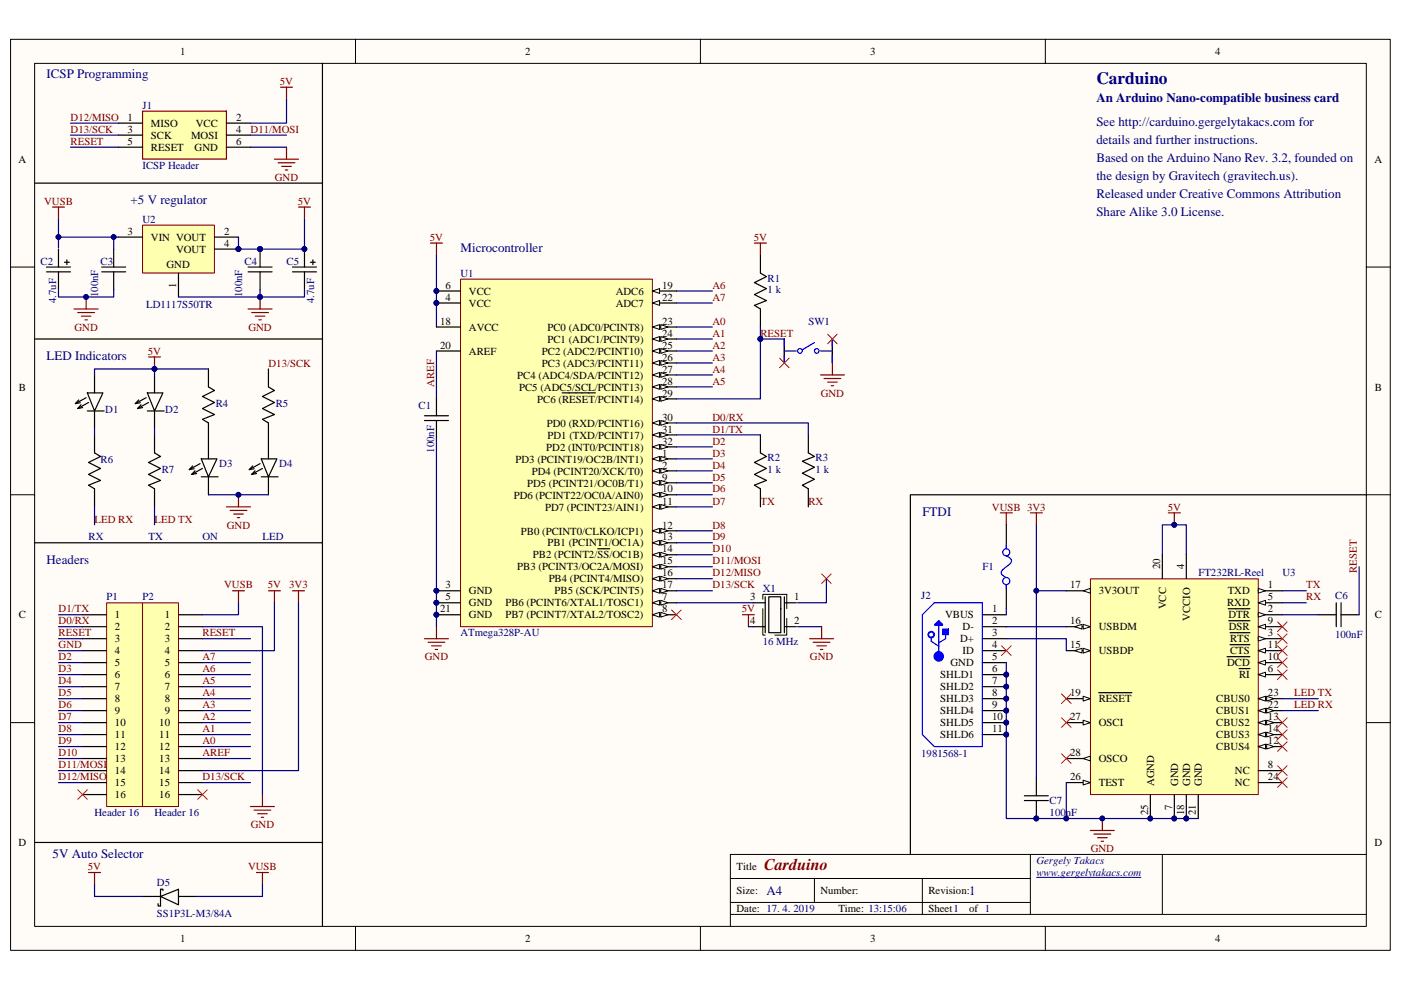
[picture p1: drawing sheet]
<svg xmlns="http://www.w3.org/2000/svg" width="297mm" height="210mm" viewBox="0 0 297 210" stroke-linecap="round" stroke-linejoin="round" font-family="sans-serif">
<path d="M2.3 8.4h292.5v193.2h-292.5z" fill="#fffcf8"/>
<path d="M2.2 8.3h292.6v193.3h-292.6z" fill="none" stroke="#000" stroke-width=".21"/>
<path d="M7.4 13.5h282.3v183h-282.3z" fill="#fffcf8"/>
<g fill="none" stroke="#000" stroke-width=".21">
<path d="M7.3 13.4h282.4v183.1h-282.4zM75.4 8.3v5.1M148.5 8.3v5.1M221.6 8.3v5.1M2.2 56.6h5.1M289.7 56.6h5.1M2.2 104.9h5.1M289.7 104.9h5.1M2.2 153.3h5.1M289.7 153.3h5.1M75.4 196.5v5.1M148.5 196.5v5.1"/>
<path d="M154.9 186.3h63.6M154.9 194h134.8M154.9 191.4h63.6M172.7 186.3v5.1M195.6 186.3v7.7M218.5 181.2v12.8M221.6 196.5v5.1M246.4 181.2h-91.5v15.3M289.7 181.2h-43.3v12.8"/>
</g>
<path d="M219.7 186.1h22.3" fill="none" stroke="#000080" stroke-width=".21"/>
<g fill="none" stroke="#800000" stroke-width=".25">
<path d="M59.5 18.5h2.5M60.7 18.5v2.5M58.2 33.8h5.1M59 34.5h3.5M59.7 35.3h2.1M60.5 36h.5M60.7 31.2v2.6M11.1 43.9h2.6M12.4 43.9v2.6M63.3 43.9h2.5M64.6 43.9v2.6M15.7 65.5h5.1"/>
<path d="M16.5 66.3h3.5M17.2 67.1h2.1M18 67.8h.5M18.3 63v2.5"/>
</g>
<circle cx="18.2" cy="63" r=".49" fill="#000080" stroke="#000080" stroke-width=".21"/>
<path d="M30.2 47.8h15.3v10.1h-15.3z" fill="#ffffb0"/>
<path d="M30.2 47.8h15.3v10.1h-15.3z" fill="none" stroke="#800000" stroke-width=".21"/>
<path d="M25.1 50.3h5.1M37.8 57.9v5.1M45.5 50.3h5.1M45.5 52.8h5.1" fill="none" stroke="#000" stroke-width=".25"/>
<circle cx="50.6" cy="52.8" r=".5" fill="#000080" stroke="#000080" stroke-width=".21"/>
<path d="M97.7 59.2h40.6v73.7h-40.6z" fill="#ffffb0"/>
<path d="M97.6 59.2h40.7v73.7h-40.7z" fill="none" stroke="#800000" stroke-width=".21"/>
<path d="M138.3 84.6h5.1" fill="none" stroke="#000" stroke-width=".25"/>
<path d="M138.3 84.6l1.5-.5v1z" fill="#fffcf8"/>
<path d="M138.3 84.6l1.5-.5v1z" fill="none" stroke="#000" stroke-width=".21"/>
<path d="M140.1 84.1l1.5 .5-1.5 .5z" fill="#fffcf8"/>
<path d="M140.1 84.1l1.5 .5-1.5 .5z" fill="none" stroke="#000" stroke-width=".21"/>
<path d="M119.2 83.3h7M138.3 89.7h5.1" fill="none" stroke="#000" stroke-width=".25"/>
<path d="M138.3 89.7l1.5-.5v1z" fill="#fffcf8"/>
<path d="M138.3 89.7l1.5-.5v1z" fill="none" stroke="#000" stroke-width=".21"/>
<path d="M140.1 89.2l1.5 .5-1.5 .5z" fill="#fffcf8"/>
<path d="M140.1 89.2l1.5 .5-1.5 .5z" fill="none" stroke="#000" stroke-width=".21"/>
<path d="M138.3 92.2h5.1" fill="none" stroke="#000" stroke-width=".25"/>
<path d="M138.3 92.2l1.5-.5v1.1z" fill="#fffcf8"/>
<path d="M138.3 92.2l1.5-.5v1.1z" fill="none" stroke="#000" stroke-width=".21"/>
<path d="M140.1 91.7l1.5 .5-1.5 .6z" fill="#fffcf8"/>
<path d="M140.1 91.7l1.5 .5-1.5 .6z" fill="none" stroke="#000" stroke-width=".21"/>
<path d="M138.3 94.8h5.1" fill="none" stroke="#000" stroke-width=".25"/>
<path d="M138.3 94.8l1.5-.5v1z" fill="#fffcf8"/>
<path d="M138.3 94.8l1.5-.5v1z" fill="none" stroke="#000" stroke-width=".21"/>
<path d="M140.1 94.3l1.5 .5-1.5 .5z" fill="#fffcf8"/>
<path d="M140.1 94.3l1.5 .5-1.5 .5z" fill="none" stroke="#000" stroke-width=".21"/>
<path d="M138.3 99.9h5.1" fill="none" stroke="#000" stroke-width=".25"/>
<path d="M138.3 99.9l1.5-.5v1z" fill="#fffcf8"/>
<path d="M138.3 99.9l1.5-.5v1z" fill="none" stroke="#000" stroke-width=".21"/>
<path d="M140.1 99.4l1.5 .5-1.5 .5z" fill="#fffcf8"/>
<path d="M140.1 99.4l1.5 .5-1.5 .5z" fill="none" stroke="#000" stroke-width=".21"/>
<path d="M92.5 61.7h5.1M92.5 127.8h5.1M138.3 127.8h5.1" fill="none" stroke="#000" stroke-width=".25"/>
<g fill="#000080" stroke="#000080" stroke-width=".21">
<circle cx="92.5" cy="61.7" r=".5"/>
<circle cx="92.5" cy="127.8" r=".5"/>
</g>
<path d="M138.3 127.8l1.5-.5v1.1z" fill="#fffcf8"/>
<path d="M138.3 127.8l1.5-.5v1.1z" fill="none" stroke="#000" stroke-width=".21"/>
<path d="M140.1 127.3l1.5 .5-1.5 .6z" fill="#fffcf8"/>
<path d="M140.1 127.3l1.5 .5-1.5 .6z" fill="none" stroke="#000" stroke-width=".21"/>
<path d="M138.3 130.4h5.1" fill="none" stroke="#000" stroke-width=".25"/>
<path d="M138.3 130.4l1.5-.5v1z" fill="#fffcf8"/>
<path d="M138.3 130.4l1.5-.5v1z" fill="none" stroke="#000" stroke-width=".21"/>
<path d="M140.1 129.9l1.5 .5-1.5 .5z" fill="#fffcf8"/>
<path d="M140.1 129.9l1.5 .5-1.5 .5z" fill="none" stroke="#000" stroke-width=".21"/>
<path d="M138.3 102.4h5.1" fill="none" stroke="#000" stroke-width=".25"/>
<path d="M138.3 102.4l1.5-.5v1z" fill="#fffcf8"/>
<path d="M138.3 102.4l1.5-.5v1z" fill="none" stroke="#000" stroke-width=".21"/>
<path d="M140.1 101.9l1.5 .5-1.5 .5z" fill="#fffcf8"/>
<path d="M140.1 101.9l1.5 .5-1.5 .5z" fill="none" stroke="#000" stroke-width=".21"/>
<path d="M138.3 104.9h5.1" fill="none" stroke="#000" stroke-width=".25"/>
<path d="M138.3 104.9l1.5-.5v1.1z" fill="#fffcf8"/>
<path d="M138.3 104.9l1.5-.5v1.1z" fill="none" stroke="#000" stroke-width=".21"/>
<path d="M140.1 104.4l1.5 .5-1.5 .6z" fill="#fffcf8"/>
<path d="M140.1 104.4l1.5 .5-1.5 .6z" fill="none" stroke="#000" stroke-width=".21"/>
<path d="M138.3 107.5h5.1" fill="none" stroke="#000" stroke-width=".25"/>
<path d="M138.3 107.5l1.5-.5v1z" fill="#fffcf8"/>
<path d="M138.3 107.5l1.5-.5v1z" fill="none" stroke="#000" stroke-width=".21"/>
<path d="M140.1 107l1.5 .5-1.5 .5z" fill="#fffcf8"/>
<path d="M140.1 107l1.5 .5-1.5 .5z" fill="none" stroke="#000" stroke-width=".21"/>
<path d="M138.3 112.6h5.1" fill="none" stroke="#000" stroke-width=".25"/>
<path d="M138.3 112.6l1.5-.5v1z" fill="#fffcf8"/>
<path d="M138.3 112.6l1.5-.5v1z" fill="none" stroke="#000" stroke-width=".21"/>
<path d="M140.1 112.1l1.5 .5-1.5 .5z" fill="#fffcf8"/>
<path d="M140.1 112.1l1.5 .5-1.5 .5z" fill="none" stroke="#000" stroke-width=".21"/>
<path d="M138.3 115.1h5.1" fill="none" stroke="#000" stroke-width=".25"/>
<path d="M138.3 115.1l1.5-.5v1z" fill="#fffcf8"/>
<path d="M138.3 115.1l1.5-.5v1z" fill="none" stroke="#000" stroke-width=".21"/>
<path d="M140.1 114.6l1.5 .5-1.5 .5z" fill="#fffcf8"/>
<path d="M140.1 114.6l1.5 .5-1.5 .5z" fill="none" stroke="#000" stroke-width=".21"/>
<path d="M138.3 117.7h5.1" fill="none" stroke="#000" stroke-width=".25"/>
<path d="M138.3 117.7l1.5-.5v1z" fill="#fffcf8"/>
<path d="M138.3 117.7l1.5-.5v1z" fill="none" stroke="#000" stroke-width=".21"/>
<path d="M140.1 117.2l1.5 .5-1.5 .5z" fill="#fffcf8"/>
<path d="M140.1 117.2l1.5 .5-1.5 .5z" fill="none" stroke="#000" stroke-width=".21"/>
<path d="M126.7 116.4h2.6M138.3 120.2h5.1" fill="none" stroke="#000" stroke-width=".25"/>
<path d="M138.3 120.2l1.5-.5v1z" fill="#fffcf8"/>
<path d="M138.3 120.2l1.5-.5v1z" fill="none" stroke="#000" stroke-width=".21"/>
<path d="M140.1 119.7l1.5 .5-1.5 .5z" fill="#fffcf8"/>
<path d="M140.1 119.7l1.5 .5-1.5 .5z" fill="none" stroke="#000" stroke-width=".21"/>
<path d="M138.3 122.7h5.1" fill="none" stroke="#000" stroke-width=".25"/>
<path d="M138.3 122.7l1.5-.5v1.1z" fill="#fffcf8"/>
<path d="M138.3 122.7l1.5-.5v1.1z" fill="none" stroke="#000" stroke-width=".21"/>
<path d="M140.1 122.2l1.5 .5-1.5 .6z" fill="#fffcf8"/>
<path d="M140.1 122.2l1.5 .5-1.5 .6z" fill="none" stroke="#000" stroke-width=".21"/>
<path d="M138.3 125.3h5.1" fill="none" stroke="#000" stroke-width=".25"/>
<path d="M138.3 125.3l1.5-.5v1z" fill="#fffcf8"/>
<path d="M138.3 125.3l1.5-.5v1z" fill="none" stroke="#000" stroke-width=".21"/>
<path d="M140.1 124.8l1.5 .5-1.5 .5z" fill="#fffcf8"/>
<path d="M140.1 124.8l1.5 .5-1.5 .5z" fill="none" stroke="#000" stroke-width=".21"/>
<path d="M92.5 69.4h5.1M92.5 74.4h5.1M138.3 69.4h5.1M92.5 130.4h5.1" fill="none" stroke="#000" stroke-width=".25"/>
<circle cx="92.5" cy="130.4" r=".5" fill="#000080" stroke="#000080" stroke-width=".21"/>
<path d="M138.3 69.4l1.5-.5v1z" fill="#fffcf8"/>
<path d="M138.3 69.4l1.5-.5v1z" fill="none" stroke="#000" stroke-width=".21"/>
<path d="M140.1 68.9l1.5 .5-1.5 .5z" fill="#fffcf8"/>
<path d="M140.1 68.9l1.5 .5-1.5 .5z" fill="none" stroke="#000" stroke-width=".21"/>
<path d="M138.3 71.9h5.1" fill="none" stroke="#000" stroke-width=".25"/>
<path d="M138.3 71.9l1.5-.5v1z" fill="#fffcf8"/>
<path d="M138.3 71.9l1.5-.5v1z" fill="none" stroke="#000" stroke-width=".21"/>
<path d="M140.1 71.4l1.5 .5-1.5 .5z" fill="#fffcf8"/>
<path d="M140.1 71.4l1.5 .5-1.5 .5z" fill="none" stroke="#000" stroke-width=".21"/>
<path d="M138.3 74.4h5.1" fill="none" stroke="#000" stroke-width=".25"/>
<path d="M138.3 74.4l1.5-.5v1.1z" fill="#fffcf8"/>
<path d="M138.3 74.4l1.5-.5v1.1z" fill="none" stroke="#000" stroke-width=".21"/>
<path d="M140.1 73.9l1.5 .5-1.5 .6z" fill="#fffcf8"/>
<path d="M140.1 73.9l1.5 .5-1.5 .6z" fill="none" stroke="#000" stroke-width=".21"/>
<path d="M138.3 77h5.1" fill="none" stroke="#000" stroke-width=".25"/>
<path d="M138.3 77l1.5-.5v1z" fill="#fffcf8"/>
<path d="M138.3 77l1.5-.5v1z" fill="none" stroke="#000" stroke-width=".21"/>
<path d="M140.1 76.5l1.5 .5-1.5 .5z" fill="#fffcf8"/>
<path d="M140.1 76.5l1.5 .5-1.5 .5z" fill="none" stroke="#000" stroke-width=".21"/>
<path d="M138.3 79.5h5.1" fill="none" stroke="#000" stroke-width=".25"/>
<path d="M138.3 79.5l1.5-.5v1z" fill="#fffcf8"/>
<path d="M138.3 79.5l1.5-.5v1z" fill="none" stroke="#000" stroke-width=".21"/>
<path d="M140.1 79l1.5 .5-1.5 .5z" fill="#fffcf8"/>
<path d="M140.1 79l1.5 .5-1.5 .5z" fill="none" stroke="#000" stroke-width=".21"/>
<path d="M138.3 82.1h5.1" fill="none" stroke="#000" stroke-width=".25"/>
<path d="M138.3 82.1l1.5-.5v1z" fill="#fffcf8"/>
<path d="M138.3 82.1l1.5-.5v1z" fill="none" stroke="#000" stroke-width=".21"/>
<path d="M140.1 81.6l1.5 .5-1.5 .5z" fill="#fffcf8"/>
<path d="M140.1 81.6l1.5 .5-1.5 .5z" fill="none" stroke="#000" stroke-width=".21"/>
<path d="M92.5 64.3h5.1M138.3 61.7h5.1M92.5 125.3h5.1" fill="none" stroke="#000" stroke-width=".25"/>
<g fill="#000080" stroke="#000080" stroke-width=".21">
<circle cx="92.5" cy="125.3" r=".5"/>
<circle cx="92.5" cy="64.3" r=".5"/>
</g>
<path d="M138.3 61.7l1.5-.5v1z" fill="#fffcf8"/>
<path d="M138.3 61.7l1.5-.5v1z" fill="none" stroke="#000" stroke-width=".21"/>
<path d="M138.3 64.3h5.1" fill="none" stroke="#000" stroke-width=".25"/>
<path d="M138.3 64.3l1.5-.5v1z" fill="#fffcf8"/>
<path d="M138.3 64.3l1.5-.5v1z" fill="none" stroke="#000" stroke-width=".21"/>
<path d="M138.3 97.3h5.1" fill="none" stroke="#000" stroke-width=".25"/>
<path d="M138.3 97.3l1.5-.5v1z" fill="#fffcf8"/>
<path d="M138.3 97.3l1.5-.5v1z" fill="none" stroke="#000" stroke-width=".21"/>
<path d="M140.1 96.8l1.5 .5-1.5 .5z" fill="#fffcf8"/>
<path d="M140.1 96.8l1.5 .5-1.5 .5z" fill="none" stroke="#000" stroke-width=".21"/>
<g fill="#000080" stroke="#000080" stroke-width=".21">
<circle cx="92.5" cy="61.7" r=".5"/>
<circle cx="92.5" cy="127.8" r=".5"/>
<circle cx="92.5" cy="130.4" r=".5"/>
<circle cx="92.5" cy="125.3" r=".5"/>
<circle cx="92.5" cy="64.3" r=".5"/>
<circle cx="50.6" cy="104.9" r=".5"/>
<circle cx="32.8" cy="78.2" r=".5"/>
</g>
<path d="M31.5 75.7h2.5M32.8 75.7v2.6M48 107.5h5.1M48.8 108.3h3.5M49.5 109h2.1M50.3 109.8h.5M50.6 104.9v2.6" fill="none" stroke="#800000" stroke-width=".25"/>
<g fill="none" stroke="#000" stroke-width=".25">
<path d="M20 79.5v3.8M32.8 79.5v3.8M44.2 78.3v3.8l1.3 .7-2.6 1.3 2.6 1.3-2.6 1.3 2.6 1.2-2.6 1 1.3 .8v7.6M56.9 78.3v3.8l1.3 .7-2.6 1.3 2.6 1.3-2.6 1.3 2.6 1.2-2.6 1 1.3 .8v7.6M16.7 84.8l-.7 .8 1-.2M17.2 85.9l-.7 .8 1-.3M18.3 84.3l-2.3 1.3M18.5 83.3h3.3l-1.8 3.9zM18.5 87.2h3.6M18.8 85.4l-2.3 1.3M20 92.2v3.9l1.3 .7-2.5 1.3 2.5 1.3-2.5 1.2 2.5 1.3-2.5 1 1.2 .8v3.8M20 87.2v3.8"/>
<path d="M29.4 84.8l-.7 .8 1-.2M29.9 85.9l-.7 .8 1-.3M31 84.3l-2.3 1.3M31.2 83.3h3.3l-1.7 3.9zM31.2 87.2h3.6M31.5 85.4l-2.3 1.3M32.8 92.2v3.9l1.2 .7-2.5 1.3 2.5 1.3-2.5 1.2 2.5 1.3-2.5 1 1.3 .8v3.8M32.8 87.2v3.8M40.8 98.8l-.7 .8 1.1-.2M41.4 99.8l-.8 .8 1.1-.2M42.4 98.3l-2.3 1.3M42.7 97.3h3.3l-1.8 3.8z"/>
<path d="M42.9 99.4l-2.3 1.2M53.6 98.8l-.8 .8 1.1-.2M54.1 99.8l-.7 .8 1-.2M55.1 98.3l-2.3 1.3M55.4 97.3h3.3l-1.8 3.8zM55.6 99.4l-2.2 1.2M42.7 101.1h3.5M44.2 101.1v3.8M55.4 101.1h3.6M56.9 101.1v3.8"/>
</g>
<path d="M30.2 23.6v10.1h17.8v-10.1z" fill-rule="evenodd" fill="#ffffb0" stroke="#800000" stroke-width=".25"/>
<g fill="none" stroke="#000" stroke-width=".25">
<path d="M25.1 26.1h5.1M25.1 28.7h5.1M25.1 31.2h5.1M48 26.1h5.1M48 28.7h5.1M48 31.2h5.1M52.6 56.6h5.1M52.6 57.7h5.1M55.1 52.8v3.8M55.1 57.7v3.8M161.2 54.1v3.8l1.3 .8-2.5 1.2 2.5 1.3-2.5 1.3 2.5 1.3-2.5 1 1.2 .7v3.9M90 88.2h5.1"/>
<path d="M90 89.2h5.1M92.5 84.3v3.9M92.5 89.2v3.8M161.2 92.2v3.9l1.3 .7-2.5 1.3 2.5 1.3-2.5 1.2 2.5 1.3-2.5 1 1.2 .8v3.8M171.4 92.2v3.9l1.3 .7-2.6 1 2.6 1.3-2.6 1.3 2.6 1.2-2.6 1.3 1.3 .8v3.8"/>
</g>
<g fill="none" stroke="#800000" stroke-width=".25">
<path d="M91.3 51.6h2.5M92.5 51.6v2.5M160 51.6h2.5M161.2 51.6v2.5M52.6 65.5h5.1M53.4 66.3h3.5M54.1 67.1h2.1M54.9 67.8h.5M55.1 63v2.5M90 135.5h5.1M90.8 136.2h3.5M91.5 137h2.1"/>
<path d="M92.3 137.8h.5M92.5 132.9v2.6M157.4 130.4h2.6M158.7 130.4v2.5M171.7 135.5h5M172.4 136.2h3.6M173.2 137h2M173.9 137.8h.6M174.2 132.9v2.6"/>
</g>
<g fill="#000080" stroke="#000080" stroke-width=".21">
<circle cx="55.1" cy="52.8" r=".49"/>
<circle cx="55.1" cy="63" r=".49"/>
</g>
<path d="M142.4 129.4l2 2M144.4 129.4l-2 2M174.2 121.7l2 2.1M176.2 121.7l-2 2.1" fill="none" stroke="#f00" stroke-width=".21"/>
<path d="M231.2 122.8h35.6v45.7h-35.6z" fill="#ffffb0"/>
<path d="M231.2 122.8h35.6v45.7h-35.6z" fill="none" stroke="#800000" stroke-width=".21"/>
<path d="M251.5 117.7v5M266.8 127.8h5.1M266.8 166h5.1M266.8 163.4h5.1" fill="none" stroke="#000" stroke-width=".25"/>
<path d="M266.8 127.8l1.5-.5v1.1z" fill="#fffcf8"/>
<path d="M266.8 127.8l1.5-.5v1.1z" fill="none" stroke="#000" stroke-width=".21"/>
<path d="M266.8 143.1h5.1" fill="none" stroke="#000" stroke-width=".25"/>
<path d="M266.8 143.1l1.5-.5v1z" fill="#fffcf8"/>
<path d="M266.8 143.1l1.5-.5v1z" fill="none" stroke="#000" stroke-width=".21"/>
<path d="M266.8 132.9h5.1M262.7 141.8h2.3M249 168.5v5.1" fill="none" stroke="#000" stroke-width=".25"/>
<circle cx="249" cy="173.6" r=".5" fill="#000080" stroke="#000080" stroke-width=".21"/>
<path d="M266.8 132.9l1.5-.5v1z" fill="#fffcf8"/>
<path d="M266.8 132.9l1.5-.5v1z" fill="none" stroke="#000" stroke-width=".21"/>
<path d="M260.5 131.7h4.5M266.8 140.5h5.1" fill="none" stroke="#000" stroke-width=".25"/>
<path d="M266.8 140.5l1.5-.5v1.1z" fill="#fffcf8"/>
<path d="M266.8 140.5l1.5-.5v1.1z" fill="none" stroke="#000" stroke-width=".21"/>
<path d="M260.2 139.3h4.8M266.8 138h5.1" fill="none" stroke="#000" stroke-width=".25"/>
<path d="M266.8 138l1.5-.5v1z" fill="#fffcf8"/>
<path d="M266.8 138l1.5-.5v1z" fill="none" stroke="#000" stroke-width=".21"/>
<path d="M260.8 136.7h4.2M266.8 158.3h5.1" fill="none" stroke="#000" stroke-width=".25"/>
<path d="M266.8 158.3l1.5-.5v1.1z" fill="#fffcf8"/>
<path d="M266.8 158.3l1.5-.5v1.1z" fill="none" stroke="#000" stroke-width=".21"/>
<path d="M268.6 157.8l1.5 .5-1.5 .6z" fill="#fffcf8"/>
<path d="M268.6 157.8l1.5 .5-1.5 .6z" fill="none" stroke="#000" stroke-width=".21"/>
<path d="M266.8 153.3h5.1" fill="none" stroke="#000" stroke-width=".25"/>
<path d="M266.8 153.3l1.5-.5v1z" fill="#fffcf8"/>
<path d="M266.8 153.3l1.5-.5v1z" fill="none" stroke="#000" stroke-width=".21"/>
<path d="M268.6 152.8l1.5 .5-1.5 .5z" fill="#fffcf8"/>
<path d="M268.6 152.8l1.5 .5-1.5 .5z" fill="none" stroke="#000" stroke-width=".21"/>
<path d="M266.8 155.8h5.1" fill="none" stroke="#000" stroke-width=".25"/>
<path d="M266.8 155.8l1.5-.5v1z" fill="#fffcf8"/>
<path d="M266.8 155.8l1.5-.5v1z" fill="none" stroke="#000" stroke-width=".21"/>
<path d="M268.6 155.3l1.5 .5-1.5 .5z" fill="#fffcf8"/>
<path d="M268.6 155.3l1.5 .5-1.5 .5z" fill="none" stroke="#000" stroke-width=".21"/>
<path d="M226.1 138h5.1" fill="none" stroke="#000" stroke-width=".25"/>
<path d="M229.7 137.5l1.5 .5-1.5 .5z" fill="#fffcf8"/>
<path d="M229.7 137.5l1.5 .5-1.5 .5z" fill="none" stroke="#000" stroke-width=".21"/>
<path d="M227.9 138l1.5-.5v1z" fill="#fffcf8"/>
<path d="M227.9 138l1.5-.5v1z" fill="none" stroke="#000" stroke-width=".21"/>
<path d="M226.1 132.9h5.1" fill="none" stroke="#000" stroke-width=".25"/>
<path d="M229.7 132.4l1.5 .5-1.5 .5z" fill="#fffcf8"/>
<path d="M229.7 132.4l1.5 .5-1.5 .5z" fill="none" stroke="#000" stroke-width=".21"/>
<path d="M227.9 132.9l1.5-.5v1z" fill="#fffcf8"/>
<path d="M227.9 132.9l1.5-.5v1z" fill="none" stroke="#000" stroke-width=".21"/>
<path d="M226.1 125.3h5.1" fill="none" stroke="#000" stroke-width=".25"/>
<path d="M229.7 125.3l1.5-.5v1z" fill="#fffcf8"/>
<path d="M229.7 125.3l1.5-.5v1z" fill="none" stroke="#000" stroke-width=".21"/>
<path d="M226.1 148.2h5.1M251.5 168.5v5.1" fill="none" stroke="#000" stroke-width=".25"/>
<circle cx="251.5" cy="173.6" r=".49" fill="#000080" stroke="#000080" stroke-width=".21"/>
<path d="M229.7 147.7l1.5 .5-1.5 .5z" fill="#fffcf8"/>
<path d="M229.7 147.7l1.5 .5-1.5 .5z" fill="none" stroke="#000" stroke-width=".21"/>
<path d="M246.4 117.7v5M233 146.9h7M266.8 150.7h5.1M254.1 168.5v5.1" fill="none" stroke="#000" stroke-width=".25"/>
<path d="M266.8 150.7l1.5-.5v1z" fill="#fffcf8"/>
<path d="M266.8 150.7l1.5-.5v1z" fill="none" stroke="#000" stroke-width=".21"/>
<path d="M268.6 150.2l1.5 .5-1.5 .5z" fill="#fffcf8"/>
<path d="M268.6 150.2l1.5 .5-1.5 .5z" fill="none" stroke="#000" stroke-width=".21"/>
<path d="M266.8 148.2h5.1" fill="none" stroke="#000" stroke-width=".25"/>
<path d="M266.8 148.2l1.5-.5v1z" fill="#fffcf8"/>
<path d="M266.8 148.2l1.5-.5v1z" fill="none" stroke="#000" stroke-width=".21"/>
<path d="M268.6 147.7l1.5 .5-1.5 .5z" fill="#fffcf8"/>
<path d="M268.6 147.7l1.5 .5-1.5 .5z" fill="none" stroke="#000" stroke-width=".21"/>
<path d="M226.1 166h5.1M243.9 168.5v5.1" fill="none" stroke="#000" stroke-width=".25"/>
<circle cx="243.9" cy="173.6" r=".49" fill="#000080" stroke="#000080" stroke-width=".21"/>
<path d="M229.7 165.5l1.5 .5-1.5 .5z" fill="#fffcf8"/>
<path d="M229.7 165.5l1.5 .5-1.5 .5z" fill="none" stroke="#000" stroke-width=".21"/>
<path d="M226.1 153.3h5.1" fill="none" stroke="#000" stroke-width=".25"/>
<path d="M229.7 152.8l1.5 .5-1.5 .5z" fill="#fffcf8"/>
<path d="M229.7 152.8l1.5 .5-1.5 .5z" fill="none" stroke="#000" stroke-width=".21"/>
<path d="M226.1 160.9h5.1" fill="none" stroke="#000" stroke-width=".25"/>
<path d="M229.7 160.9l1.5-.5v1z" fill="#fffcf8"/>
<path d="M229.7 160.9l1.5-.5v1z" fill="none" stroke="#000" stroke-width=".21"/>
<path d="M266.8 125.3h5.1" fill="none" stroke="#000" stroke-width=".25"/>
<path d="M266.8 124.8l1.5 .5-1.5 .5z" fill="#fffcf8"/>
<path d="M266.8 124.8l1.5 .5-1.5 .5z" fill="none" stroke="#000" stroke-width=".21"/>
<path d="M266.8 130.4h5.1" fill="none" stroke="#000" stroke-width=".25"/>
<path d="M266.8 129.9l1.5 .5-1.5 .5z" fill="#fffcf8"/>
<path d="M266.8 129.9l1.5 .5-1.5 .5z" fill="none" stroke="#000" stroke-width=".21"/>
<path d="M260.4 129.1h4.6M266.8 135.5h5.1" fill="none" stroke="#000" stroke-width=".25"/>
<path d="M266.8 135l1.5 .5-1.5 .5z" fill="#fffcf8"/>
<path d="M266.8 135l1.5 .5-1.5 .5z" fill="none" stroke="#000" stroke-width=".21"/>
<g fill="none" stroke="#000" stroke-width=".25">
<path d="M166.3 77v-5.1v5.1M176.5 77v-5.1v5.1M208.3 130.4h5.1M208.3 132.9h5.1M208.3 135.5h5.1M208.3 138h5.1M260.8 134.2h4.2M279.5 130.4h3.8M283.3 127.8v5.1M284.3 130.4h3.9M284.3 127.8v5.1M208.3 140.5h5.1"/>
<path d="M208.3 143.1h5.1M208.3 145.6h5.1M208.3 148.2h5.1M208.3 150.7h5.1M208.3 155.8h5.1M208.3 153.3h5.1M217.2 169.8h5.1M217.2 168.8h5.1M219.7 165v3.8M219.7 169.8v3.8"/>
</g>
<g fill="#000080" stroke="#000080" stroke-width=".21">
<circle cx="249" cy="173.6" r=".5"/>
<circle cx="251.5" cy="173.6" r=".49"/>
<circle cx="243.9" cy="173.6" r=".49"/>
<circle cx="249" cy="111.3" r=".5"/>
<circle cx="219.7" cy="173.6" r=".5"/>
<circle cx="233.7" cy="173.6" r=".5"/>
<circle cx="161.2" cy="71.9" r=".5"/>
<circle cx="213.3" cy="143.1" r=".49"/>
<circle cx="213.4" cy="145.6" r=".49"/>
<circle cx="213.3" cy="148.2" r=".49"/>
<circle cx="213.3" cy="150.7" r=".49"/>
<circle cx="213.4" cy="155.8" r=".49"/>
<circle cx="213.3" cy="153.3" r=".49"/>
</g>
<g fill="none" stroke="#800000" stroke-width=".25">
<path d="M173.9 79.5h5.1M176.5 77v2.5M174.7 80.3h3.6M175.5 81h2M176.2 81.8h.5M218.5 108.8h2.5M219.7 108.8v2.5M247.7 108.8h2.6M249 108.8v2.5M231.2 176.1h5.1M231.9 176.9h3.6M232.7 177.7h2"/>
<path d="M233.5 178.4h.5M233.7 173.6v2.5"/>
</g>
<g fill="none" stroke="#f00" stroke-width=".21">
<path d="M165.3 76l2 2M167.3 76l-2 2M175.5 70.9l2 2M177.5 70.9l-2 2M212.3 137l2.1 2M214.4 137l-2.1 2M270.9 134.5l2 2M270.9 137l2 2M270.9 139.5l2 2.1M270.9 131.9l2 2M272.9 134.5l-2 2M272.9 137l-2 2"/>
<path d="M272.9 139.5l-2 2.1M272.9 131.9l-2 2M225.1 152.3l2 2M225.1 159.9l2 2M225.1 147.2l2 2M227.1 152.3l-2 2M227.1 159.9l-2 2M227.1 147.2l-2 2M270.9 152.3l2 2M270.9 154.8l2 2M270.9 157.3l2 2.1M270.9 142.1l2 2"/>
<path d="M272.9 152.3l-2 2M272.9 154.8l-2 2M272.9 157.3l-2 2.1M272.9 142.1l-2 2M270.9 162.4l2 2.1M270.9 165l2 2M272.9 162.4l-2 2.1M272.9 165l-2 2"/>
</g>
<g fill="none" stroke="#00f" stroke-width=".25">
<path d="M166.3 74.4h2.5M166.3 71.9v1.5M166.3 75.5v1.5M172.7 72.7l-2.6 1.5M173.9 74.4h2.6M176.5 71.9v1.5M176.5 75.5v1.5M197.4 135v1l1.6 1.1M198.1 127.8h10.2v30.5h-10.2l-2.5-2.5v-25.4zM198.2 132.4l.8-.8 .8 .8v.2h-1.6zM198.2 132.4h1.4M199 132.6v6.6"/>
<path d="M199 131.8l-.4 .4h.8l-.4-.2M200.5 134.3v1.2l-1.5 .8"/>
<circle cx="169.6" cy="74.4" r=".49"/>
<circle cx="173.2" cy="74.4" r=".49"/>
</g>
<path d="M199.9 133.4v1.2h1.2v-1.2z" fill-rule="evenodd" fill="#00f" stroke="#00f" stroke-width=".25"/>
<g fill="none" stroke="#00f" stroke-width="1.3">
<circle cx="197.4" cy="134.6" r=".19"/>
<circle cx="199" cy="139.2" r=".5"/>
</g>
<path d="M22.6 127.9h7.6v43.2h-7.6z" fill="#ffffb0"/>
<path d="M22.6 127.9h7.6v43.2h-7.6z" fill="none" stroke="#800000" stroke-width=".21"/>
<g fill="none" stroke="#000" stroke-width=".25">
<path d="M17.5 130.4h5.1M17.5 132.9h5.1M17.5 135.5h5.1M17.5 138h5.1M17.5 140.5h5.1M17.5 143.1h5.1M17.5 145.6h5.1M17.5 148.2h5.1M17.5 150.7h5.1M17.5 153.3h5.1M17.5 155.8h5.1M17.5 158.3h5.1"/>
<path d="M17.5 160.9h5.1M17.5 163.4h5.1M17.5 166h5.1M17.5 168.5h5.1"/>
</g>
<path d="M30.2 127.9h7.6v43.2h-7.6z" fill="#ffffb0"/>
<path d="M30.2 127.9h7.6v43.2h-7.6z" fill="none" stroke="#800000" stroke-width=".21"/>
<g fill="none" stroke="#000" stroke-width=".25">
<path d="M68.4 13.4v25.4h-61.1M68.4 38.8v33.1h-61.1M9.9 57.7h5M9.9 56.6h5M12.4 52.8v3.8M12.4 57.7v3.8M13.7 55.6h1M14.2 55.1v1M21.6 57.7h5M21.6 56.6h5M24.1 52.8v3.8M24.1 57.7v3.8"/>
<path d="M62 57.7h5.1M62 56.6h5.1M64.6 52.8v3.8M64.6 57.7v3.8M65.8 55.6h1M66.3 55.1v1M68.4 71.9v43.2h-61.1M68.4 115.1v63.6h-61.1M213.4 111.3v5.1M289.7 104.9h-96.7v76.3M37.8 130.4h5.1M37.8 132.9h5.1"/>
<path d="M37.8 135.5h5.1M37.8 138h5.1M159.7 132.9h2.5M159.7 127.8h2.5M162.2 126.6v7.6M163 126.6h2.5v7.6h-2.5zM166.3 126.6v7.6M166.3 132.9h2.5M166.3 127.8h2.5M213.4 124v5.1M37.8 140.5h5.1M37.8 143.1h5.1"/>
<path d="M37.8 145.6h5.1M37.8 148.2h5.1M37.8 150.7h5.1M37.8 153.3h5.1M37.8 155.8h5.1M37.8 158.3h5.1M37.8 160.9h5.1M37.8 163.4h5.1M37.8 166h5.1M37.8 168.5h5.1M68.4 178.7v17.8M30.2 190.1h3.8"/>
<path d="M34 190.1l3.8-1.5v3.3zM34.5 188.9v-.3h-.5v3.6h-.5v-.5M37.8 190.1h3.9"/>
</g>
<g fill="none" stroke="#800000" stroke-width=".25">
<path d="M212.1 108.8h2.5M213.4 108.8v2.5M49.3 125.3h2.5M50.6 125.3v2.5M56.9 125.3h2.6M58.2 125.3v2.5M62 125.3h2.6M63.3 125.3v2.5M53.1 171.1h5.1M53.9 171.8h3.5M54.6 172.6h2.1M55.4 173.4h.5"/>
<path d="M55.6 168.5v2.6M18.8 185.1h2.5M20 185.1v2.5M54.4 185.1h2.5M55.6 185.1v2.5"/>
</g>
<path d="M16.5 167.5l2 2M18.5 167.5l-2 2M41.9 167.5l2 2M43.9 167.5l-2 2" fill="none" stroke="#f00" stroke-width=".21"/>
<path d="M166.8 126.1h-5.1v8.6h5.1v-8.6" fill="none" stroke="#ffffb0" stroke-width=".21" stroke-dasharray="6.1 2"/>
<path d="M166.8 126.1h-5.1v8.6h5.1v-8.6" fill="none" stroke="#000" stroke-width=".21" stroke-dasharray="6.1 2"/>
<g fill="none" stroke="#00f" stroke-width=".25">
<path d="M213.4 117.9l.9 .6a1.04 1.04 0 0 1-.7 1.5 2.5 2.5 0 0 0-1.3 1.5l.2 .4 .9 .6M213.4 115.6v.8M213.4 124v.8"/>
<circle cx="213.3" cy="117.1" r=".75"/>
<circle cx="213.3" cy="123.2" r=".75"/>
</g>
<g fill="#000080" stroke="#000080" stroke-width=".21">
<circle cx="64.5" cy="52.8" r=".5"/>
<circle cx="55.1" cy="52.8" r=".49"/>
<circle cx="12.4" cy="50.3" r=".49"/>
<circle cx="50.6" cy="52.8" r=".5"/>
<circle cx="24.1" cy="50.3" r=".5"/>
<circle cx="50.6" cy="104.9" r=".5"/>
<circle cx="32.8" cy="78.2" r=".5"/>
<circle cx="92.5" cy="61.7" r=".5"/>
<circle cx="92.5" cy="64.3" r=".5"/>
<circle cx="55.1" cy="63" r=".49"/>
<circle cx="18.2" cy="63" r=".49"/>
<circle cx="249" cy="111.3" r=".5"/>
<circle cx="161.2" cy="71.9" r=".5"/>
<circle cx="92.5" cy="125.3" r=".5"/>
<circle cx="92.5" cy="127.8" r=".5"/>
<circle cx="92.5" cy="130.4" r=".5"/>
<circle cx="219.7" cy="125.3" r=".5"/>
<circle cx="226.1" cy="173.6" r=".49"/>
<circle cx="213.3" cy="143.1" r=".49"/>
<circle cx="213.4" cy="145.6" r=".49"/>
<circle cx="213.3" cy="148.2" r=".49"/>
<circle cx="213.3" cy="150.7" r=".49"/>
<circle cx="213.3" cy="153.3" r=".49"/>
<circle cx="213.4" cy="155.8" r=".49"/>
<circle cx="219.7" cy="173.6" r=".5"/>
<circle cx="233.7" cy="173.6" r=".5"/>
<circle cx="243.9" cy="173.6" r=".49"/>
<circle cx="249" cy="173.6" r=".5"/>
<circle cx="251.5" cy="173.6" r=".49"/>
</g>
<g fill="none" stroke="#000080" stroke-width=".25">
<path d="M14.9 28.7h10.2M14.9 26.1h10.2M14.9 31.2h10.2M53.1 28.7h7.6M53.1 31.2h7.6M60.7 21v5.1h-7.6M12.4 46.5v3.8h12.7M12.4 50.3v2.3M24.1 50.3v2.5M64.6 46.5v6.3h-14v-2.5M92.5 54.1v15.3M12.4 61.5v1.5h11.7v-1.5"/>
<path d="M32.8 78.3v1.2M37.8 63h17.3M44.2 78.3h-24.2v1.2M55.1 61.5v1.5h9.5v-1.5M92.5 74.4v9.9M143.4 64.3h7.6M143.4 71.9h7.6M143.4 69.4h7.6M143.4 74.4h7.6M143.4 77h7.6M143.4 79.5h7.6M143.4 61.7h7.6"/>
<path d="M161.2 69.4v15.2h-17.8M161.2 71.9h5.1M20 91v1.2M32.8 91v1.2M92.5 93v39.9M143.4 89.7h28v2.5M143.4 92.2h17.8M143.4 82.1h7.6M143.4 94.8h7.6M143.4 97.3h7.6M143.4 99.9h7.6M20 107.5v3.8"/>
<path d="M32.8 107.5v3.8M44.2 104.9h12.7M143.4 102.4h7.6M143.4 104.9h7.6M143.4 107.5h7.6M143.4 112.6h7.6M143.4 115.1h7.6M143.4 117.7h7.6M219.7 111.3v14M246.4 117.7v-6.4h5.1v6.4M12.4 132.9h5.1M12.4 130.4h5.1"/>
<path d="M12.4 138h5.1M12.4 135.5h5.1M42.9 132.9h12.7v35.6M42.9 135.5h10.2M50.6 127.8v2.6h-7.7M58.2 127.8v10.2h-15.3M63.3 127.8v35.6h-20.4M143.4 120.2h7.6M143.4 122.7h7.6M143.4 125.3h7.6M143.4 127.8h16.3M158.7 132.9h1"/>
<path d="M169.1 132.9h5.1M175.2 122.7v5.1h-6.1M213.4 135.5h12.7v2.5M213.4 132.9h12.7M213.4 129.1v1.3M226.1 125.3h-6.4v39.7M271.9 130.4h7.6M271.9 125.3h5.1M271.9 127.8h5.1M288.2 120.2v10.2M12.4 148.2h5.1M12.4 150.7h5.1"/>
<path d="M12.4 158.3h5.1M12.4 155.8h5.1M12.4 153.3h5.1M12.4 145.6h5.1M12.4 143.1h5.1M12.4 140.5h5.1M42.9 148.2h10.2M42.9 150.7h10.2M42.9 158.3h10.2M42.9 155.8h10.2M42.9 153.3h10.2M42.9 145.6h10.2"/>
<path d="M42.9 143.1h10.2M42.9 140.5h10.2M213.4 140.5v33.1h40.7M271.9 148.2h7.6M271.9 150.7h7.6M12.4 166h5.1M12.4 163.4h5.1M12.4 160.9h5.1M42.9 166h10.2M42.9 160.9h10.2M226.1 166v7.6M20 187.6v2.5h10.2"/>
<path d="M55.6 187.6v2.5h-13.9"/>
</g>
<text font-size="3.7" fill="#000080" x="232.4" y="17.7">Carduino</text>
<text font-size="3.5" fill="#800000" x="162" y="184.6">Carduino</text>
<g font-size="2.8" fill="#000080">
<text x="9.9" y="16.6">ICSP Programming</text>
<text x="232.4" y="21.7">An Arduino Nano-compatible business card</text>
<text x="232.4" y="26.8">See http://carduino.gergelytakacs.com for</text>
<text x="232.4" y="30.6">details and further instructions.</text>
<text x="232.4" y="34.4">Based on the Arduino Nano Rev. 3.2, founded on</text>
<text x="232.4" y="38.2">the design by Gravitech (gravitech.us).</text>
<text x="27.7" y="43.3">+5 V regulator</text>
<text x="232.4" y="42.1">Released under Creative Commons Attribution</text>
<text x="232.4" y="45.9">Share Alike 3.0 License.</text>
<text x="97.6" y="53.5">Microcontroller</text>
<text x="9.9" y="76.4">LED Indicators</text>
<text x="195.6" y="109.5">FTDI</text>
<text x="9.9" y="119.6">Headers</text>
<text x="11.2" y="181.9">5V Auto Selector</text>
<text x="162.5" y="189.8">A4</text>
<text x="205.5" y="189.8">1</text>
</g>
<g font-size="2.3">
<text x="38.2" y="11.7">1</text>
<text x="111.4" y="11.7">2</text>
<text x="184.5" y="11.7">3</text>
<text x="257.6" y="11.7">4</text>
<text x="27" y="25.6">1</text>
<text x="27" y="28.2">3</text>
<text x="32" y="26.9">MISO</text>
<text x="32" y="29.5">SCK</text>
<text x="40.5" y="29.5">MOSI</text>
<text x="41.5" y="26.9">VCC</text>
<text x="50.1" y="25.6">2</text>
<text x="50.1" y="28.2">4</text>
<text x="4" y="34.5">A</text>
<text x="27" y="30.7">5</text>
<text x="32" y="32">RESET</text>
<text x="41.3" y="32">GND</text>
<text x="50.1" y="30.7">6</text>
<text x="291.4" y="34.5">A</text>
<text x="27" y="49.8">3</text>
<text x="32" y="51.1">VIN VOUT</text>
<text x="37.3" y="53.6">VOUT</text>
<text x="47.5" y="49.8">2</text>
<text x="47.5" y="52.3">4</text>
<text x="35.3" y="56.9">GND</text>
<text x="37.4" y="61.1" transform="rotate(-90 37.4 61.1)">1</text>
<text x="94.4" y="61.2">6</text>
<text x="94.4" y="63.8">4</text>
<text x="99.4" y="62.5">VCC</text>
<text x="99.4" y="65">VCC</text>
<text x="130.6" y="62.5">ADC6</text>
<text x="130.6" y="65">ADC7</text>
<text x="140.4" y="61.2">19</text>
<text x="140.4" y="63.8">22</text>
<text x="93.3" y="68.9">18</text>
<text x="99.4" y="70.1">AVCC</text>
<text x="116.1" y="70.1">PC0 (ADC0/PCINT8)</text>
<text x="140.4" y="68.9">23</text>
<text x="140.4" y="71.4">24</text>
<text x="93.3" y="74">20</text>
<text x="99.4" y="75.2">AREF</text>
<text x="114.9" y="75.2">PC2 (ADC2/PCINT10)</text>
<text x="114.9" y="77.8">PC3 (ADC3/PCINT11)</text>
<text x="116.1" y="72.7">PC1 (ADC1/PCINT9)</text>
<text x="140.4" y="74">25</text>
<text x="140.4" y="76.5">26</text>
<text x="4" y="82.8">B</text>
<text x="109.7" y="80.3">PC4 (ADC4/SDA/PCINT12)</text>
<text x="110.1" y="82.8">PC5 (ADC5/SCL/PCINT13)</text>
<text x="140.4" y="79">27</text>
<text x="140.4" y="81.6">28</text>
<text x="291.5" y="82.8">B</text>
<text x="113.9" y="85.4">PC6 (RESET/PCINT14)</text>
<text x="140.4" y="89.2">30</text>
<text x="140.4" y="84.1">29</text>
<text x="115.8" y="95.6">PD2 (INT0/PCINT18)</text>
<text x="115.9" y="90.5">PD0 (RXD/PCINT16)</text>
<text x="116.1" y="93">PD1 (TXD/PCINT17)</text>
<text x="140.4" y="91.8">31</text>
<text x="140.4" y="94.3">32</text>
<text x="109.3" y="98.1">PD3 (PCINT19/OC2B/INT1)</text>
<text x="112.8" y="100.6">PD4 (PCINT20/XCK/T0)</text>
<text x="140.4" y="96.8">1</text>
<text x="140.4" y="99.4">2</text>
<text x="140.4" y="101.9">9</text>
<text x="108.9" y="105.7">PD6 (PCINT22/OC0A/AIN0)</text>
<text x="111.7" y="103.2">PD5 (PCINT21/OC0B/T1)</text>
<text x="140.4" y="107">11</text>
<text x="140.4" y="104.5">10</text>
<text x="110.4" y="113.4">PB0 (PCINT0/CLKO/ICP1)</text>
<text x="115.6" y="108.3">PD7 (PCINT23/AIN1)</text>
<text x="140.4" y="112.1">12</text>
<text x="113" y="118.4">PB2 (PCINT2/SS/OC1B)</text>
<text x="116.1" y="115.9">PB1 (PCINT1/OC1A)</text>
<text x="140.4" y="117.2">14</text>
<text x="140.4" y="114.6">13</text>
<text x="140.4" y="119.7">15</text>
<text x="94.4" y="124.8">3</text>
<text x="109.7" y="121">PB3 (PCINT3/OC2A/MOSI)</text>
<text x="116.3" y="123.5">PB4 (PCINT4/MISO)</text>
<text x="140.4" y="122.3">16</text>
<text x="140.4" y="124.8">17</text>
<text x="226.9" y="124.8">17</text>
<text x="246" y="120.7" transform="rotate(-90 246 120.7)">20</text>
<text x="251" y="120.7" transform="rotate(-90 251 120.7)">4</text>
<text x="268.8" y="124.8">1</text>
<text x="4" y="131.2">C</text>
<text x="24.4" y="131.2">1</text>
<text x="34.9" y="131.2">1</text>
<text x="93.3" y="129.9">21</text>
<text x="94.4" y="127.4">5</text>
<text x="99.4" y="128.6">GND</text>
<text x="99.4" y="131.2">GND</text>
<text x="99.4" y="126.1">GND</text>
<text x="107.1" y="128.6">PB6 (PCINT6/XTAL1/TOSC1)</text>
<text x="107.1" y="131.2">PB7 (PCINT7/XTAL2/TOSC2)</text>
<text x="117.6" y="126.1">PB5 (SCK/PCINT5)</text>
<text x="140.4" y="127.4">7</text>
<text x="140.4" y="129.9">8</text>
<text x="159.1" y="127.4">3</text>
<text x="168.4" y="127.4">1</text>
<text x="200.4" y="131.2">VBUS</text>
<text x="210.3" y="129.9">1</text>
<text x="233" y="126.1">3V3OUT</text>
<text x="247.2" y="129.3" transform="rotate(-90 247.2 129.3)">VCC</text>
<text x="252.3" y="131.7" transform="rotate(-90 252.3 131.7)">VCCIO</text>
<text x="260.2" y="128.6">RXD</text>
<text x="260.3" y="126.1">TXD</text>
<text x="260.4" y="131.2">DTR</text>
<text x="268.8" y="127.4">5</text>
<text x="268.8" y="129.9">2</text>
<text x="291.5" y="131.2">C</text>
<text x="24.4" y="133.7">2</text>
<text x="24.4" y="136.2">3</text>
<text x="34.9" y="133.7">2</text>
<text x="34.9" y="136.2">3</text>
<text x="159.1" y="132.4">4</text>
<text x="168.4" y="132.4">2</text>
<text x="203.6" y="136.2">D+</text>
<text x="204.1" y="133.7">D-</text>
<text x="210.3" y="132.4">2</text>
<text x="210.3" y="137.5">4</text>
<text x="210.3" y="135">3</text>
<text x="226.9" y="137.5">15</text>
<text x="226.9" y="132.4">16</text>
<text x="233" y="133.7">USBDM</text>
<text x="260.5" y="133.7">DSR</text>
<text x="260.8" y="136.2">RTS</text>
<text x="268.8" y="132.4">9</text>
<text x="268.8" y="137.5">11</text>
<text x="268.8" y="135">3</text>
<text x="24.4" y="138.8">4</text>
<text x="24.4" y="141.3">5</text>
<text x="24.4" y="143.9">6</text>
<text x="34.9" y="138.8">4</text>
<text x="34.9" y="141.3">5</text>
<text x="34.9" y="143.9">6</text>
<text x="199.4" y="143.9">SHLD1</text>
<text x="201.5" y="141.3">GND</text>
<text x="204.1" y="138.8">ID</text>
<text x="210.3" y="142.6">6</text>
<text x="210.3" y="140.1">5</text>
<text x="233" y="138.8">USBDP</text>
<text x="260.2" y="141.3">DCD</text>
<text x="260.8" y="138.8">CTS</text>
<text x="262.7" y="143.9">RI</text>
<text x="268.8" y="140.1">10</text>
<text x="268.8" y="142.6">6</text>
<text x="24.4" y="146.4">7</text>
<text x="24.4" y="149">8</text>
<text x="34.9" y="146.4">7</text>
<text x="34.9" y="149">8</text>
<text x="199.4" y="146.4">SHLD2</text>
<text x="199.4" y="149">SHLD3</text>
<text x="210.3" y="145.2">7</text>
<text x="210.3" y="147.7">8</text>
<text x="226.9" y="147.7">19</text>
<text x="233" y="149">RESET</text>
<text x="257.9" y="149">CBUS0</text>
<text x="268.8" y="147.7">23</text>
<text x="24.4" y="151.5">9</text>
<text x="24.4" y="154.1">10</text>
<text x="33.8" y="154.1">10</text>
<text x="34.9" y="151.5">9</text>
<text x="199.4" y="151.5">SHLD4</text>
<text x="199.4" y="154.1">SHLD5</text>
<text x="210.3" y="150.2">9</text>
<text x="210.3" y="155.3">11</text>
<text x="210.3" y="152.8">10</text>
<text x="226.9" y="152.8">27</text>
<text x="233" y="154.1">OSCI</text>
<text x="257.9" y="154.1">CBUS2</text>
<text x="257.9" y="151.5">CBUS1</text>
<text x="268.8" y="152.8">13</text>
<text x="268.8" y="155.3">14</text>
<text x="268.8" y="150.2">22</text>
<text x="24.4" y="156.6">11</text>
<text x="24.4" y="159.1">12</text>
<text x="24.4" y="161.7">13</text>
<text x="33.8" y="156.6">11</text>
<text x="33.8" y="159.1">12</text>
<text x="33.8" y="161.7">13</text>
<text x="199.4" y="156.6">SHLD6</text>
<text x="226.9" y="160.4">28</text>
<text x="233" y="161.7">OSCO</text>
<text x="257.9" y="159.1">CBUS4</text>
<text x="257.9" y="156.6">CBUS3</text>
<text x="268.8" y="157.9">12</text>
<text x="24.4" y="164.2">14</text>
<text x="24.4" y="166.8">15</text>
<text x="33.8" y="164.2">14</text>
<text x="33.8" y="166.8">15</text>
<text x="226.9" y="165.5">26</text>
<text x="233" y="166.8">TEST</text>
<text x="244.7" y="166.8" transform="rotate(-90 244.7 166.8)">AGND</text>
<text x="249.8" y="166.8" transform="rotate(-90 249.8 166.8)">GND</text>
<text x="252.3" y="166.8" transform="rotate(-90 252.3 166.8)">GND</text>
<text x="254.8" y="166.8" transform="rotate(-90 254.8 166.8)">GND</text>
<text x="261.8" y="166.8">NC</text>
<text x="261.8" y="164.2">NC</text>
<text x="268.8" y="165.5">24</text>
<text x="268.8" y="163">8</text>
<text x="24.4" y="169.3">16</text>
<text x="33.8" y="169.3">16</text>
<text x="243.4" y="172.9" transform="rotate(-90 243.4 172.9)">25</text>
<text x="248.5" y="171.7" transform="rotate(-90 248.5 171.7)">7</text>
<text x="251" y="172.9" transform="rotate(-90 251 172.9)">18</text>
<text x="253.6" y="172.9" transform="rotate(-90 253.6 172.9)">21</text>
<text x="4" y="179.5">D</text>
<text x="291.4" y="179.5">D</text>
<text x="156.1" y="184.6">Title</text>
<text x="156.1" y="189.7">Size:</text>
<text x="173.9" y="189.7">Number:</text>
<text x="196.8" y="189.7">Revision:</text>
<text x="156.1" y="193.5">Date: 17. 4. 2019</text>
<text x="177.8" y="193.5">Time: 13:15:06</text>
<text x="196.8" y="193.5">Sheet1</text>
<text x="205.5" y="193.5">of 1</text>
<text x="38.2" y="199.8">1</text>
<text x="111.4" y="199.8">2</text>
<text x="184.5" y="199.8">3</text>
<text x="257.6" y="199.8">4</text>
</g>
<g font-size="2.3" fill="#000080">
<text x="30.2" y="23.1">J1</text>
<text x="30.2" y="35.8">ICSP Header</text>
<text x="30.2" y="47.2">U2</text>
<text x="8.6" y="56.2">C2</text>
<text x="21.3" y="56.2">C3</text>
<text x="51.9" y="56.2">C4</text>
<text x="60.7" y="56.2">C5</text>
<text x="97.6" y="58.7">U1</text>
<text x="162.7" y="59.7">R1</text>
<text x="11.9" y="64.3" transform="rotate(-90 11.9 64.3)">4.7uF</text>
<text x="20.8" y="63" transform="rotate(-90 20.8 63)">100nF</text>
<text x="31" y="65.3">LD1117S50TR</text>
<text x="51.3" y="63" transform="rotate(-90 51.3 63)">100nF</text>
<text x="66.6" y="64.3" transform="rotate(-90 66.6 64.3)">4.7uF</text>
<text x="162.7" y="62.3">1 k</text>
<text x="171.4" y="68.9">SW1</text>
<text x="22.3" y="87.7">D1</text>
<text x="35" y="87.7">D2</text>
<text x="45.7" y="86.4">R4</text>
<text x="58.5" y="86.4">R5</text>
<text x="88.7" y="86.7">C1</text>
<text x="21.3" y="98.1">R6</text>
<text x="34.3" y="100.4">R7</text>
<text x="46.5" y="99.1">D3</text>
<text x="59.2" y="99.1">D4</text>
<text x="92.1" y="96.1" transform="rotate(-90 92.1 96.1)">100nF</text>
<text x="162.7" y="97.9">R2</text>
<text x="162.7" y="100.4">1 k</text>
<text x="172.9" y="97.9">R3</text>
<text x="172.9" y="100.4">1 k</text>
<text x="18.8" y="114.6">RX</text>
<text x="31.5" y="114.6">TX</text>
<text x="42.9" y="114.6">ON</text>
<text x="55.7" y="114.6">LED</text>
<text x="161.7" y="125.6">X1</text>
<text x="208.3" y="121">F1</text>
<text x="254.1" y="122.3">FT232RL-Reel</text>
<text x="271.9" y="122.3">U3</text>
<text x="22.6" y="127.4">P1</text>
<text x="30.2" y="127.4">P2</text>
<text x="195.3" y="127.1">J2</text>
<text x="283.1" y="127.1">C6</text>
<text x="97.6" y="135">ATmega328P-AU</text>
<text x="161.7" y="136.8">16 MHz</text>
<text x="283.1" y="135.2">100nF</text>
<text x="195.3" y="160.7">1981568-1</text>
<text x="20" y="173.1">Header 16</text>
<text x="32.8" y="173.1">Header 16</text>
<text x="222.5" y="170.6">C7</text>
<text x="222.5" y="173.1">100nF</text>
<text x="219.7" y="183.3">Gergely Takacs</text>
<text x="219.7" y="185.8">www.gergelytakacs.com</text>
<text x="33.3" y="187.9">D5</text>
<text x="33.3" y="194.5">SS1P3L-M3/84A</text>
</g>
<g font-size="2.3" fill="#800000">
<text x="59.3" y="18">5V</text>
<text x="15" y="25.6">D12/MISO</text>
<text x="15" y="28.2">D13/SCK</text>
<text x="53.1" y="28.2">D11/MOSI</text>
<text x="15" y="30.7">RESET</text>
<text x="58.3" y="38.4">GND</text>
<text x="9.4" y="43.4">VUSB</text>
<text x="63.2" y="43.4">5V</text>
<text x="91.1" y="51.1">5V</text>
<text x="159.8" y="51.1">5V</text>
<text x="151.1" y="61.2">A6</text>
<text x="151.1" y="63.8">A7</text>
<text x="15.8" y="70.1">GND</text>
<text x="52.7" y="70.1">GND</text>
<text x="151.1" y="68.9">A0</text>
<text x="151.1" y="71.4">A1</text>
<text x="161.2" y="71.4">RESET</text>
<text x="31.4" y="75.2">5V</text>
<text x="56.9" y="77.8">D13/SCK</text>
<text x="151.1" y="74">A2</text>
<text x="151.1" y="76.5">A3</text>
<text x="92.1" y="82.1" transform="rotate(-90 92.1 82.1)">AREF</text>
<text x="151.1" y="79">A4</text>
<text x="151.1" y="81.6">A5</text>
<text x="151.1" y="89.2">D0/RX</text>
<text x="174" y="84.1">GND</text>
<text x="151.1" y="91.8">D1/TX</text>
<text x="151.1" y="94.3">D2</text>
<text x="151.1" y="101.9">D5</text>
<text x="151.1" y="96.8">D3</text>
<text x="151.1" y="99.4">D4</text>
<text x="151.1" y="104.5">D6</text>
<text x="151.1" y="107">D7</text>
<text x="161.2" y="107">TX</text>
<text x="171.4" y="107">RX</text>
<text x="20" y="110.8">LED RX</text>
<text x="32.8" y="110.8">LED TX</text>
<text x="48.1" y="112.1">GND</text>
<text x="151.1" y="112.1">D8</text>
<text x="210.3" y="108.3">VUSB 3V3</text>
<text x="247.6" y="108.3">5V</text>
<text x="151.1" y="114.6">D9</text>
<text x="151.1" y="117.2">D10</text>
<text x="151.1" y="119.7">D11/MOSI</text>
<text x="47.5" y="124.8">VUSB</text>
<text x="56.8" y="124.8">5V</text>
<text x="61.3" y="124.8">3V3</text>
<text x="151.1" y="122.3">D12/MISO</text>
<text x="151.1" y="124.8">D13/SCK</text>
<text x="277" y="124.8">TX</text>
<text x="287.7" y="121.5" transform="rotate(-90 287.7 121.5)">RESET</text>
<text x="12.4" y="129.9">D1/TX</text>
<text x="157.3" y="129.9">5V</text>
<text x="277" y="127.4">RX</text>
<text x="12.4" y="132.4">D0/RX</text>
<text x="12.4" y="135">RESET</text>
<text x="12.4" y="137.5">GND</text>
<text x="42.9" y="135">RESET</text>
<text x="12.4" y="140.1">D2</text>
<text x="12.4" y="142.6">D3</text>
<text x="42.9" y="140.1">A7</text>
<text x="42.9" y="142.6">A6</text>
<text x="90.1" y="140.1">GND</text>
<text x="171.7" y="140.1">GND</text>
<text x="12.4" y="147.7">D5</text>
<text x="12.4" y="145.2">D4</text>
<text x="42.9" y="147.7">A4</text>
<text x="42.9" y="145.2">A5</text>
<text x="274.4" y="147.7">LED TX</text>
<text x="12.4" y="150.2">D6</text>
<text x="12.4" y="152.8">D7</text>
<text x="12.4" y="155.3">D8</text>
<text x="42.9" y="152.8">A2</text>
<text x="42.9" y="150.2">A3</text>
<text x="42.9" y="155.3">A1</text>
<text x="274.4" y="150.2">LED RX</text>
<text x="12.4" y="157.9">D9</text>
<text x="12.4" y="160.4">D10</text>
<text x="42.9" y="160.4">AREF</text>
<text x="42.9" y="157.9">A0</text>
<text x="12.4" y="163">D11/MOSI</text>
<text x="12.4" y="165.5">D12/MISO</text>
<text x="42.9" y="165.5">D13/SCK</text>
<text x="53.2" y="175.7">GND</text>
<text x="18.6" y="184.6">5V</text>
<text x="52.6" y="184.6">VUSB</text>
<text x="231.2" y="180.7">GND</text>
</g>
</svg>
